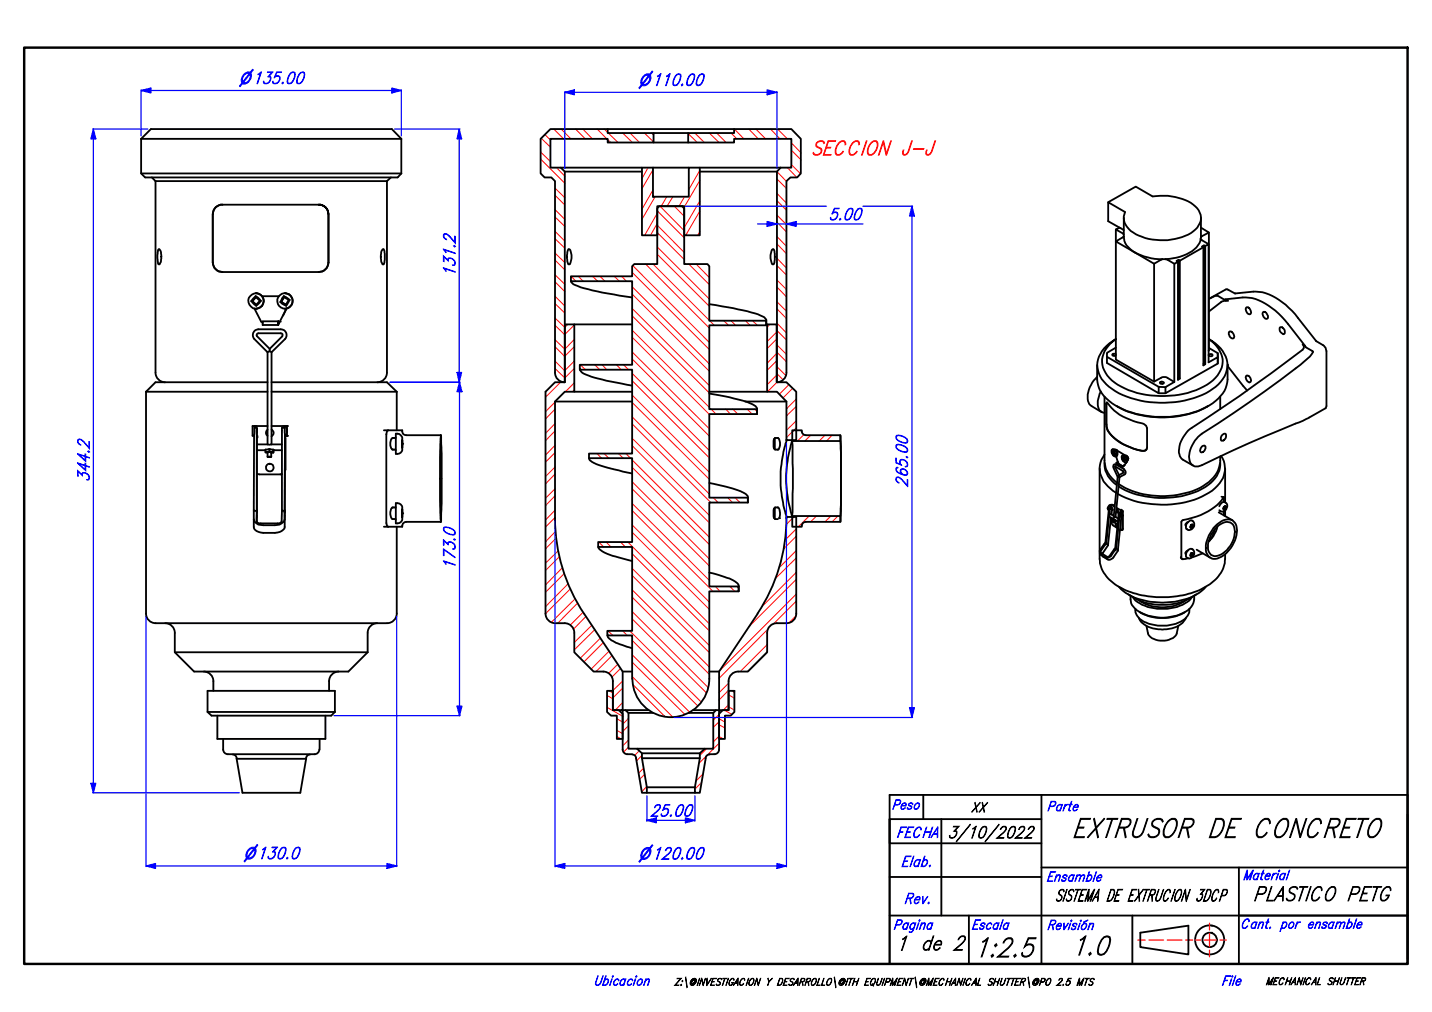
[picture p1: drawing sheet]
<svg xmlns="http://www.w3.org/2000/svg" width="297mm" height="210mm" viewBox="0 0 297 210" stroke-linecap="round" stroke-linejoin="round" font-family="sans-serif">
<!-- layer: Hatch (ISO) -->
<g fill="none" stroke="#f00" stroke-width=".21">
<path d="M112.1 33l5.1 5M112.1 31.5l2.1 2M112.3 28.7l1.9 1.8M113 27.9l1.2 1.2M114.9 26.8l2 2M115.1 39l2.1 2M115.4 34.8l1.8 1.7M116.4 26.8l2 2M119.4 26.8l2 2M120.9 26.8l2 2M123.9 26.8l2 2M125.3 26.8l.7 .7"/>
<path d="M126 28.9l.7 .7M126.2 27.6l2 2M129.2 27.6l2 2M130.7 27.6l2 2M133.7 27.6l1.9 1.8M134.4 34.8l-1.2 2.3M135.1 27.6l.5 .4M135.4 39.4l-2.2 4M135.4 35.2l-2.2 4M142.7 27.7l2 1.9M143 34.8l-.1 .3M144.1 27.6l2 2"/>
<path d="M145.2 35.3l-2.3 4M145.2 37.4l-3.3 5.6M147.1 27.6l2.1 2M148.7 27.6l1.9 2M151.6 27.6l1.2 1.2M152.3 26.8l2 2M155.3 26.8l2 2M156.8 26.8l2 2M159.8 26.8l2 2M161.2 37.1l1.9 2M161.2 35.6l1.9 2M161.3 26.8l2 2"/>
<path d="M163.3 34.8l2 2M164.1 31.2l2 1.9M164.1 34.1l2 1.9M164.1 29.6l2 2.1M115.1 58.5l2.1 2M115.1 53.9l2.1 2.1M115.1 49.5l2.1 2M115.1 45l2.1 2M115.1 40.5l2.1 2M115.1 57l2.1 2M115.1 52.5l2.1 2M115.1 48l2.1 2"/>
<path d="M115.1 43.5l2.1 2M118.5 57.3l.9 1M120 57.3l1 1M122.9 57.3l1.1 1M124.5 57.3l1 1M127.4 57.3l1.1 1M129 57.3l.9 1M131.1 56.5l16 16M131.1 59.5l16 16M131.3 55.1l15.8 15.9M133.9 54.8l13.2 13.2M135.4 54.8l12.7 12.7"/>
<path d="M135.9 40.8l-2.7 4.7M136.3 52.7l10.8 10.8M136.3 48.2l5.6 5.6M136.3 43.7l5.6 5.6M136.3 51.2l10.8 10.8M136.3 46.7l5.6 5.7M136.3 44.2l-2.6 4.6M136.3 46.3l-1.4 2.5M136.9 42.8l5 5.1M138.3 40.8l-1.1 2M139.6 40.8l-1.2 2M139.9 42.8l2 2.1"/>
<path d="M141.4 42.8l.5 .5M142 40.8l-1.2 2M142.9 54.8l4.2 4.2M144.4 54.8l2.7 2.8M145.2 41.7l-3.3 5.5M145.2 48l-.5 .8M145.2 43.8l-3 5M161.2 59.5l1.9 2.1M161.2 55.1l1.9 2M161.2 50.6l1.9 2M161.2 46.1l1.9 2M161.2 41.6l1.9 2"/>
<path d="M161.2 58.1l1.9 1.9M161.2 53.6l1.9 2M161.2 49.1l1.9 2M161.2 44.6l1.9 2M161.2 40.1l1.9 2M115.1 65.9l2.1 2 .6-.6M115.1 76.4l2.1 2 1.9-2M115.1 71.9l2.1 2M115.1 67.5l2.1 1.9M115.1 63l2.1 1.9M115.1 74.9l2.1 2M115.1 61.4l2.1 2.1"/>
<path d="M116.3 79.3l-3.1 3.1M119.1 79.4l-1.8 1.9M119.1 74.9l-1.9 2M119.1 70.4l-1.9 2-2.1-1.9M119.1 71.9l-1.9 2M119.1 67.4l-1.9 2M120.4 75.7l1 1M123.4 75.7l1 1M124.9 75.7l1 1M127.9 75.7l.9 1M129.3 75.7l1.1 1M131.1 74.5l16 16"/>
<path d="M131.1 64l16 16M131.1 79l16 16M131.1 69.9l16 16.1M131.1 65.5l16 16M131.1 61l16 16M131.1 77.4l16 16M131.1 73l16 15.9M131.1 68.5l16 16M150.1 66.5l1 1M151.6 66.5l1 1M154.6 66.5l1 1M156.1 66.5l1 1"/>
<path d="M159.7 67.3l-.6 .6M161.1 77.8l-2 2M161.1 73.3l-2 2M161.1 68.9l-2 1.9M161.1 74.8l-2 2M161.1 70.3l-2 2M161.2 79.3l-2 2M161.2 77.5l1.2 1.3M161.2 73.1l1.9 1.9M161.2 68.6l1.9 1.9M161.2 64l1.9 2.1M161.2 76l1.8 1.9"/>
<path d="M161.2 71.5l1.9 2M161.2 67l1.9 2.1M161.2 62.6l1.9 2M163.6 79.8l-1.9 2M115.1 96.9l-1.9 1.9M115.1 92.4l-1.9 2M115.1 87.9l-1.9 2M115.1 83.4l-1.9 2M115.1 98.3l-1.9 2.1M115.1 93.9l-1.9 2M115.1 89.4l-1.9 2M115.1 84.9l-1.9 2"/>
<path d="M119.1 80.9l-.4 .4M123.8 94.1l1 .9M125.3 94.1l1 .9M128.3 94.1l1 .9M129.8 94.1l1 .9M131.1 96.9l16 16M131.1 92.4l16 16M131.1 87.9l16.3 16.3M131.1 83.5l16 15.9M131.1 99.9l16 16M131.1 95.4l16 16M131.1 90.9l16 16"/>
<path d="M131.1 86.5l16 16M131.1 82l16 16M147.5 84.9l1 1M150.6 84.9l.9 1M152 84.9l1 1M155 84.9l1 1M156.5 84.9l.5 .5M164.4 80.6l-2 1.9M165.2 82.8l-2.1 2M165.2 87.3l-2.1 2M165.2 88.7l-2.1 2.1M165.2 84.3l-2.1 2"/>
<path d="M166.8 90.1l-1.4 1.4M168.1 90.3l-1.2 1.2M171.1 90.3l-1.2 1.2M172.6 90.3l-1.2 1.2M115.1 105.8l-1.9 2.1M115.1 101.4l-1.9 1.9M115.1 107.4l-1.9 1.9M115.1 102.8l-1.9 2.1M115.3 110.2l-2.1 2.2M115.4 111.5l-2.2 2.3M115.8 114.2l-2.6 2.6M116.1 115.4l-2.9 2.9"/>
<path d="M116.6 117.8l-3.4 3.5M117.1 118.9l-3.9 3.9M124.2 112.4l1 1M125.7 112.4l1 1M128.7 112.4l1 1M130.2 112.4l16.9 17M131.1 119.4l16 16M131.1 114.8l16 16M131.1 110.4l16 16M131.1 105.9l16.8 16.8M131.1 101.4l16 16M131.1 117.9l16 16"/>
<path d="M131.1 108.9l16 16M131.1 104.4l16 16M148 103.2l1 1M150.9 103.2l1.1 1M152.5 103.2l1 1M164.8 107l-1.7 1.8M165.2 111.2l-2.6 2.6M165.2 118.7l-7.2 7.2M165.2 114.2l-3.6 3.6M165.2 109.7l-2.4 2.3M165.2 115.7l-4.4 4.4M167.8 107l-2.2 2.3"/>
<path d="M169.4 107l-1.3 1.2M172.3 107l-1.2 1.2M173.8 107l-1.2 1.2M117.9 121.1l-4.7 4.7M118.4 122.1l-5.2 5.2M119.3 124.2l-4.9 4.9M119.8 125.1l-4.1 4.2M121 127l-2.7 2.6M121.5 127.9l-2.5 2.6M122.7 129.7l-3.6 3.6M123.4 130.6l-4.3 4.2M124.5 132.4l-4.1 4.1"/>
<path d="M125.2 133.3l-4 4M126.1 130.8l1 1M126.4 135l-3.8 3.8M126.9 136l-3.3 3.3M128.1 137.8l-1.9 1.9M128.7 138.7l-1.8 1.7M129.2 130.8l.9 1M130.6 130.8l14.9 14.8M131.1 137.3l10.9 10.9M131.1 132.8l13.6 13.6M131.1 128.4l15.5 15.3M131.1 123.9l16 16"/>
<path d="M131.1 135.8l12 11.9M131.1 126.8l15.8 15.9M131.1 122.3l16 16M148.4 121.6l1 1.1M151.4 121.6l1 1.1M152.8 121.6l.4 .4M159.1 133.7l-5.6 5.6M159.1 135.2l-4 4.1M159.3 130.5l-10.1 10.2M165 127.8l-1.3 1.3M165.2 123.2l-15.9 15.9M165.2 124.7l-4.7 4.7"/>
<path d="M165.2 120.2l-9.9 9.9M125.9 144.2l1.2 .7M125.9 146.7l3.3 1.9M126.4 143.3l.7 .4M126.6 148.2l.3 .2M128 152.8l.8 .5M128 149.1l1.2 .7M128 151.5l1.2 .7M129.2 145.7l-1.6 1.6M129.2 141.3l-2.1 1.9M129.2 147.2l-.1 .1M129.2 142.7l-2.1 2.1"/>
<path d="M130.4 153.5l-1.2 1.2M130.4 155l-1.1 1M130.4 149l-1.2 1.2M130.4 150.5l-1.2 1.2M131.1 140.3l8.5 8.5M131.3 142l6.7 6.7M132.6 155.7l-1 1M133.2 156.7l-1.2 1.1M133.5 159.4l-1 1M146.6 155.3l-1.4 1.4M149.2 150.3l1.2 .7M149.2 152.8l.9 .5"/>
<path d="M149.2 149.1l1.2 .7M149.2 152.7l-1.2 1.2M149.2 148.2l-1.2 1.2M149.2 154.1l-4.2 4.2M149.2 149.7l-1.2 1.1M150.2 147.3l1.6 .9M151.1 146.1l-1 1.2M151.1 141.7l-1.9 2M151.1 143.2l-1.9 2M151.1 144.1l1.2 .7M151.1 146.6l1.2 .7M151.8 143.3l.5 .3"/>
<path d="M133.7 160.6l-1 1M134.1 163.2l-1 1M145.5 162.3l-1.4 1.4M145.9 160.5l-1.5 1.5"/>
</g>
<!-- layer: Visible (ISO) -->
<g fill="none" stroke="#000" stroke-width=".38">
<path d="M29.3 28.8v7.2l.8 .8h52.4l.7-.8M29.3 28.8l2-2h50l1.9 2M29.3 28.8h53.9M29.3 36h53.9M31.5 36.8l.8 .8M32.3 37.6v39.7a2 2 0 0 0 2 2M32.3 37.6h48M80.3 37.6v39.7a2 2 0 0 1-2 2M81.1 36.8l-.8 .8M83.2 28.8v7.2M112.1 28.8l2.1-2h11.8v.8h9.6v2h-9.6v-.8h-11.8v6h2.1l.9 .8-.1 43.7a2 2 0 0 1-2-2v-39.7l-.7-.8h-1.4l-.9-.8zM116.3 34.8h16.9"/>
<path d="M117.2 35.6h16M126 26.8h26.3M133.2 34.8h2.2v6h7.5v-6h2.3v14h-3.3v-6h-5.6v6h-3.1zM135.4 34.8h7.5M135.6 27.6h7.1M135.6 29.6h7.1M145.2 35.6h16M145.2 34.8h16.7M161.9 34.8l-.7 .8v43.7M161.9 34.8h2.2v-6h-11.8v.8h-9.6v-2h9.6v-.8h11.8l2 2v7.2l-.7 .8h-1.4l-.9 .8v39.7a2 2 0 0 1-2 2M32.8 51.8l.2-.1a1.33 1.33 0 0 1 .5 1.2 2.26 2.26 0 0 1-.5 1.9l-.2-.2-.2-1zM44.1 54.5a2.06 2.06 0 0 0 2.1 1.9"/>
<path d="M44.1 44.4v10.1M46.2 42.5a1.95 1.95 0 0 0-2.1 1.9M66.1 42.5h-20a1.95 1.95 0 0 0-2 1.9M66.1 42.5a1.95 1.95 0 0 1 2 1.9 1.95 1.95 0 0 0-2-1.9zM68.1 44.4v10.1a2.06 2.06 0 0 1-2 1.9h-20a2.07 2.07 0 0 1-2-1.9M79.4 51.7h.1a4.1 4.1 0 0 1 0 3.1h-.1a3.4 3.4 0 0 1 0-3.1zM117.9 51.7h.1a2.77 2.77 0 0 1 .1 3.1h-.1a1.69 1.69 0 0 1-.4-1.6l.1-.8zM118.4 58.3l.1 .2a6.1 6.1 0 0 0 3.5 1.5l2.9 .7 6.2 1M160.1 51.8l.2-.1a3.1 3.1 0 0 1 .4 2.5l-.2 .6h-.2a2.09 2.09 0 0 1-.5-1.9zM229.9 41.9l5.7-3.2 3.5 2a11.4 11.4 0 0 1 8.9 2.1 3 3 0 0 1 0 4.8 11.4 11.4 0 0 1-8.9 2.1 7.5 7.5 0 0 1-5.5-3 2.87 2.87 0 0 1-.2-2.7l-3.5-2.1v4l2.3 1.3M231.5 47.6v27l7.9 4.6M232.2 47.2l-.7 .4 1.6 1"/>
<path d="M232.2 47.2l.9 .5M233.1 49.1l-1.6 1 7.9 4.6 1.7-.9M233.1 45.2v3.9a4.7 4.7 0 0 0 3.6 3.8l2.1 .7 2.3 .2M239.4 54.7v24.5l1.6-.9 .7-.1 1.9 1M241.1 53.8h.6M241.7 53.8l1.9 .9M244.3 54.3l-.7 .4v24.5M244.5 53.9l.2 .2v24.4l-.2-.1zM244.5 53.9l-.5 .2 .3 .2v24.5l.4-.3M249 49.6a4.5 4.5 0 0 1-2.9 3.1l-2 .7-2.4 .4M249 49.6l1.7 1M249.1 47.2l1.7 1-1.7 1"/>
<path d="M249.1 49.2l-.1 .4M249.1 45.2v4M249.6 51.3l-4.9 2.8M249.7 50.9l.3 .1v24.5l-.3-.1zM249.7 50.9l-.4 .3 .3 .1v24.5l.4-.3M250 51l.7-.4v24.6l1.9-1.1v1.3l-10.9 6.2v-1.3l1.9-1.1M250.8 48.2l-.1 24.5M52.1 62.5l1 .9M52.1 62.5h.2l.8 .7-.8-.7 .8-.9-.8 .9M52.8 64l1.4 2.7 .3 .3M53 61.4l1.1 1M53 61.4l.9 1h.2"/>
<path d="M53 61.4l-.9 1.1M53.1 60.8a1.62 1.62 0 0 1 1.6 1.6 1.62 1.62 0 0 1-1.6 1.6M53.4 69.2l4.8-.1 .4 .2v.3l-2.7 2.8-2.6-2.6-.1-.2zM53.9 62.4l-.8 .8v.2M54.1 62.4l-1 1M54.4 61.4h3.4M55.5 73.1l-2.7-2.8a1.2 1.2 0 0 1-.3-1.3 1.2 1.2 0 0 1 1.1-.7h4.6a1.2 1.2 0 0 1 1.2 .7 1.2 1.2 0 0 1-.3 1.3l-2.8 2.8M55.5 73.1v19.1M55.5 79.3h-23.2l-2 2M55.9 72.4v.5l-.4 .2M55.9 72.9l.4 .2M56.3 73.1v19.1"/>
<path d="M56.3 79.3h24l2 2M57.7 66.6h.1M57.7 66.6h-3.2v.8h3.2M57.7 66.7v.7zM58.2 62.6l1.2 .8M58.7 65.4l.7-1.4-1.7 3.1M58.9 61.4l-.7 1.2M58.9 61.4v.2l-.7 1M58.9 61.4l1.2 .8M59.1 60.8a1.62 1.62 0 0 1 1.6 1.6 1.62 1.62 0 0 1-1.6 1.6M59.9 62.2l-.6 1 .1 .2M60.1 62.2l-1.2-.6-.5 1 .9 .6-.9-.6"/>
<path d="M60.1 62.2l-.7 1.2M119.1 67.3h12M120.3 76.7l.1 .2a6.6 6.6 0 0 0 3.7 1.6l7 1.5M147.1 63.1l3.8 .6a28.5 28.5 0 0 1 7.7 2.1l.3 .5v.2M158.9 67.3h.2M158.9 66.5v1M159.1 67.3h2v12h2l2.1 2v10h-2.1v-8l-1.9-2h-2.1zM227.6 75.7a10.1 10.1 0 0 0 .4 4.8 9.9 9.9 0 0 0 5.7 4.8 22.3 22.3 0 0 0 15.6-.4 8.3 8.3 0 0 0 5.1-5l.2-1.2v-3M227.6 78.1a5.3 5.3 0 0 0-1.7 5.7l2.6 1.7M229 72.2l1.1-1 1.4-.9a5.3 5.3 0 0 0-2.7 5.9 7.6 7.6 0 0 0 4.5 4.4 19.6 19.6 0 0 0 17.1-.8 6 6 0 0 0 3.2-5.3 6.4 6.4 0 0 0-2.8-4.2 6.4 6.4 0 0 1 3.8 6 7.5 7.5 0 0 1-4.5 5.3 21.2 21.2 0 0 1-18.8-.5 6.3 6.3 0 0 1-3.7-6l.4-1.2zM229.6 74l10.7 6.2M231.5 73.4h-.7l-.1 .2 .3 .2 .5-.1"/>
<path d="M231.5 72.1l-1.9 1.1v2.1l10.7 6.3v-1.4l1.4 .1M240.7 79.2l.7 .1a.39 .39 0 0 1-.4 .4 .39 .39 0 0 1-.4-.3zM244.5 78.4l-.2 .1M249.7 75.4l-.1 .1M250.7 73.6l.6-.2 .2 .2-.2 .3-.6-.1M250.8 72.2l1.8 1.1v.8M251 61.9l3.4-1.9 1.8 .9 3.8-.4a9.9 9.9 0 0 1 7.3 3.4l1.4 1.3 4.3 5.5 1.6 1 .4 .4 .1 .7v11.4l-.1 .4-4.7 2.7a327.5 327.5 0 0 0-21.8 9.4 1.74 1.74 0 0 1-1.9-2 6.8 6.8 0 0 1 2.7-4.7 197.5 197.5 0 0 0 22-15.7l.4-.4 .7-1-1.6-.9-3.7-4.8a15.2 15.2 0 0 0-7.4-5.4l-1.9-.1-3.9 .4-1.5-.9-1.6 .8M252.6 73.3v2.1M254.6 75.9l4.1 5.1M254.6 75.6l.2 .1M254.8 62.4l-1.3 .1-2.7 2.1M255.1 68.7a.92 .92 0 0 1 .7 1.5 .94 .94 0 0 1-.8-1.4z"/>
<path d="M258.5 63.8a.86 .86 0 0 1 .9 .4 .86 .86 0 0 1-.1 1 1.01 1.01 0 0 1-.8-1.4zM258.5 77.9a.79 .79 0 0 1 .9 .5 .79 .79 0 0 1-.3 .9 1.09 1.09 0 0 1-.6-1.4zM262 64.7a.92 .92 0 0 1 .9 1.4 .92 .92 0 0 1-.9-1.4zM265.5 67.9a.87 .87 0 0 1 .9 .4 .87 .87 0 0 1-.1 1 1.06 1.06 0 0 1-.8-1.4zM270.2 71.4a.75 .75 0 0 1 0 1.2 359.6 359.6 0 0 1-23.8 16.7 5.5 5.5 0 0 0-1.7 5.3l.7 .7 2.1 1.3M30.3 81.3h25.2M30.3 81.3v46M52.7 90.1l-.1 19.2a1.79 1.79 0 0 0 2 1.2h2.4a1.96 1.96 0 0 0 2.1-1.2v-3.3h-.6M52.8 88.4v1.7M52.8 88.7h.5M53.3 89.1v.6zM53.3 92.2v-3.4v17.5"/>
<path d="M53.3 93.4v14.8M53.3 92.2v1.2M53.3 98.3l.5 .1 4.7-.1-.3 .1M53.3 90.4h.1v.4h-.1M53.3 93.4h1.8M53.3 92.2h2.2M55.1 93.8v.1h.4M55.5 92.2h3M55.5 94.7l.8 .1zM55.5 88.4h-3.1v2h.3M55.5 89.1a.78 .78 0 0 0 0 1.3M55.5 94.8v-1h.3h.5v1"/>
<path d="M55.7 93.2h.4M55.9 93.2v.5M56.3 89.1a.82 .82 0 0 1 0 1.4M56.3 88.4h3.2M56.3 81.3h26M56.7 93.9v-.6h-1.6v.5h1.6v.1l-.4 .1M56.7 93.4h1.8M59.1 88.7h-.6v17.3M59.1 90.1v16.8M59.1 90.8h.1M59.1 88.4v2h.4M59.2 90.8v6.6v-6.6"/>
<path d="M59.2 97.4l-.1 .4 .1-.4M59.5 88.4v2M59.5 89.1v.5zM79.6 89.3h3.8l.1 .5a.7 .7 0 0 0 .8 .5h7.1M80.5 89.3l-.2 .2-.2 .6v18.4l.2 .5 .2 .3M81.4 93.3l.7 .1M81.6 90.8h-.1a1.69 1.69 0 0 0 0 2.5h.1M82.1 90a1.25 1.25 0 0 1 1.3 1.7 3.1 3.1 0 0 1-.3 2.2l-.3 .2h-.7zM82.1 90.8h-.7M82.3 81.3v8M83.4 91.3v1.6zM91.4 90.3l.2 2.6v12.7l-.2 2.6-.1-3.5z"/>
<path d="M91.4 91.5l.2 2.6-.2 12.9-.1-3.5zM115.1 83.3h16M119.1 81.3h12M122.2 95a3.3 3.3 0 0 0 2.5 1.6l6.4 1.6M147.1 81.6l3.3 .6a23.3 23.3 0 0 1 6 1.8l.3 .2 .3 .7M147.1 81.3h12M154.6 83.3h8.5M157 84.8v1.1M160.8 90.8v2.5M160.8 90.8l-.3 .6v1.6l.3 .3h.6M160.8 90.8h.6M161.2 90.8a1.43 1.43 0 0 1 .5 2l-.2 .4-.3 .1"/>
<path d="M163.1 91.3a26.9 26.9 0 0 0 0 15.9M164.3 91.5h10M164.3 91.3v-2h2a.86 .86 0 0 0 .8 1h7.2v1.2M164.3 91.5l.2 5.6-.2 9.9M164.3 91.3a25.6 25.6 0 0 0 0 15.9M164.3 91.3v.2M174.3 90.3l.1 2.2v13.5l-.1 2.2M174.3 91.5l.1 2.3v10.9l-.1 2.3M228.1 97.2v17.1M228.3 81.2a4.2 4.2 0 0 0-.3 3.9l1.1 .5M229.1 94.3a5 5 0 0 0 1.2 7l1.2 .9M229.1 96a5.5 5.5 0 0 0 2.5 4.6"/>
<path d="M229.1 82.3v13.6a6.3 6.3 0 0 0 2.6 4.3M229.5 88l.1 .1a3.3 3.3 0 0 0 1.5 2.7 12.3 12.3 0 0 0 6.2 2.7l.3-.1 .3-.3M229.5 83.9v4.1M229.6 83.5l-.1 .4v-.3l.2-.1a10.6 10.6 0 0 0 6.3 4.1l.9 .2a1.46 1.46 0 0 1 1 1v4.1a.8 .8 0 0 1-1 .6 11 11 0 0 1-7.1-4.1l-.3-1.4M230.7 93.3a.98 .98 0 0 1 .8 1.4 .98 .98 0 0 1-.8-1.4zM230.7 93.3a.85 .85 0 0 1 .9 .3 .85 .85 0 0 1 0 1l-.1 .1M230.7 93.8l.3-.2 .4 .6-.4 .3M230.7 93.8l.3 .7M230.7 93.8l.4 .5M231 93.6l-.2 .2 .3-.1M231 93.7l.1 .1M231.2 93.3l.5 .3 .1 .7"/>
<path d="M231.3 94.1l-.3 .4M231.5 94.7l.5 1.2-.2 .1M231.6 84.2a18.3 18.3 0 0 0 11 2.3 17.5 17.5 0 0 0 8-2.3M231.6 96l1.1 .6M231.7 93.4l-.4-.1h.2l2.2 1.4 .2 .4v.3M231.8 98.9l-.8 8.3 .1 .1 .3-.1M231.8 98.9l-.8-1.8a.46 .46 0 0 1-.1-.6 .46 .46 0 0 1 .6-.1l1.7 .9a.7 .7 0 0 1 .1 1.1l-1.1 .6M231.9 98.9l.3 .1M232.2 98.6l-.9-1.9 1.7 1 .1 .3-1.1 .7-.2 .2M232.2 99l-.8 8.2M232.7 96.6l-1.1-.6v.2l1.1 .7M232.7 94.6a.83 .83 0 0 1 .9 .2 .83 .83 0 0 1 .1 .9l-.1 .2a.98 .98 0 0 1-.9-1.3z"/>
<path d="M232.8 94.5h.1a.92 .92 0 0 1 .8 1.4M232.8 95.2l.2-.4 .5 .5-.3 .4M232.8 95.2l.4 .5M233.1 94.9l-.3 .3M233.1 95l.1 .1M233.2 96.6l-.3 .3-.2-.3M233.2 95l-.3 .2 .3 .4M233.2 96.5l-.3 .2-.2-.1M233.2 96.5h.1M233.3 94.5l.5 .3 .1 .7a.63 .63 0 0 0-.3-1M233.4 95.3l-.2 .4M233.7 95.9l-.5 .6"/>
<path d="M233.7 95.9l-.1 .2M233.9 94.7l.1 .5M240.3 81.6h1.4M249.3 92.6l.6-.2a.87 .87 0 0 1 0 1 .87 .87 0 0 1-.9 .4l-.1-.4zM253.1 96a5.6 5.6 0 0 1-3.2 5.1 18.4 18.4 0 0 1-17.9-.2M253.1 94.7a6.2 6.2 0 0 1-3.5 6.1 17.8 17.8 0 0 1-17.5-.4M253.1 82.3v2.6M253.3 94.6a5 5 0 0 1-1.3 6.7 18.1 18.1 0 0 1-14.1 3.1l-2.8-.5-3.2-1.4M253.6 90.1l.5-.1a.86 .86 0 0 1 .1 .9 .86 .86 0 0 1-.9 .4l-.1-.5zM254.1 97.2v7M52.6 107.7a1.79 1.79 0 0 0 2 1.2h2.4a1.96 1.96 0 0 0 2.1-1.2M52.6 106h.7l-.1 2.1a.75 .75 0 0 0 .8 .5h3.6a.75 .75 0 0 0 .8-.5l.1-2.1"/>
<path d="M59.1 105.8v.5M81.4 107.7h.6l.1 .1M81.6 105.3h-.1a1.69 1.69 0 0 0 0 2.4h.1M82.1 104.4a1.1 1.1 0 0 1 1.3 1.4v.3a3.3 3.3 0 0 1-.3 2.2l-.3 .2-.7 .1zM82.1 105.2l-.7 .1M82.3 109.3v18M83.4 105.6v1.7zM91.4 108.2h-7.1l-.7 .4-.2 .7h-3.8M115.1 107.5v-24.2l2.1-2h1.9v-14h-1.9v12h-2.1l-1.9 2v46M115.1 107.4a35.7 35.7 0 0 0 6 19.9M124.1 113.4a4.4 4.4 0 0 0 3 1.9l4 1.1M147.1 100.2l3.5 .7a9 9 0 0 1 4.5 1.9v1.4"/>
<path d="M147.1 118.8l2.1 .5a8.6 8.6 0 0 1 3.8 1.8l.2 .5M160.8 105.3v2.4M160.8 105.3l-.3 .5v1.4l.3 .5h.6M160.8 105.3h.6M161.2 105.3l.3 .1 .2 .6 .1 .8-.2 .7M163.1 107.4a35.7 35.7 0 0 1-6 19.9M163.1 107.5v-.3h2.1v20.1M164.3 107v2.3h2a.86 .86 0 0 1 .8-1.1h7.2v-1.2M164.3 107h10M228.1 114.7a6.7 6.7 0 0 0 3.2 6.5 19.3 19.3 0 0 0 15.2 2 10 10 0 0 0 7.3-5.6l.3-.8v-1.8M229.3 112.9l-.2-.2-.9 1.4v.7a2.01 2.01 0 0 0 1.3 .9h.4l.5-.3 .9-1.4M229.3 112.9l-1 1.4v.4l1.3 .8 .5-.1 1-1.5 .2 .1"/>
<path d="M230 105.8l-.8 7M230.3 105.4l.2-.1v.2l-.2 .1zM230.4 105.1l.2 .1M230.4 107.4l-.5 5.7-1.2 1.8M230.5 106.7l.1-1.4-.2-.1-.2 .3-.7 7.3-.2 .1M230.6 107.4v1.2a1.74 1.74 0 0 0 1.1 .9M230.6 106v.7M230.6 105.6l.2 .2-.1-.2M230.7 107.6l.1 .4h.8M230.8 107.5v.3l.5 .1M230.8 107.8v.2M230.9 107.7l.9 .5"/>
<path d="M230.9 108v.3l.2 .1 .2-.3M230.9 107.7l.2 .1M231 107l-.6-.3h-.1l-.2 .3v.2l.8 .5M231.1 104.9a.78 .78 0 0 0-.9-.1 .78 .78 0 0 0-.3 .9l.1 .1M231.2 105.1l-.4-.3a.72 .72 0 0 0-.8 1M231.3 107.9v.2M231.4 107.2l.5 .3M231.6 105.3l1.1 .7a.78 .78 0 0 0-.5 1.1M231.6 105.6l.4 .5-.2 .2-.3-.2M231.8 108.7l-.1-.1h-.3l.1 .5 .3 .2M232.2 107.1l-.7 6.7-.1 .3-.1-.1M232.2 107.1l.1 .1"/>
<path d="M232.4 106.3l-.4 .2-.8 7.5M232.5 106.7h.1M232.5 105.7l.4 .3a1 1 0 0 0-.6 1.2l.3-.1M232.5 106.7l.2-.1-.1 .2h-.1zM232.6 107.1l-.7 7.1-1.1 1.6-.2 .1a.71 .71 0 0 1-.9 .1l-1.4-1M232.8 107v2.9l-.3 .1-.2-.2M232.8 107l-.2 .1M232.9 106l-.1 1M232.9 106.9l-.1 .1M232.9 107v2.8l-.2 .2M244.9 115.5l.1 .4M246.2 108.6l.2-.2a.75 .75 0 0 1 1-.4 .75 .75 0 0 1 .3 1.1 .97 .97 0 0 1-.7 .7 .97 .97 0 0 1-1-.3z"/>
<path d="M246.4 114.2a.77 .77 0 0 1 1.1-.1 .77 .77 0 0 1 0 1.1 .8 .8 0 0 1-1.1 .5 .8 .8 0 0 1-.2-1.2zM246.4 108.3a.53 .53 0 0 0-.4 .8M246.4 114.1a.59 .59 0 0 0-.4 .9M247 108.9l.3-.2 .2 .3-.2 .4-.3 .2-.1-.3zM247 114.8l.3-.1 .2 .1-.2 .5-.3 .2-.1-.3zM247.1 109.3h-.2M247.1 115.1l-.2 .1M247.1 109.3l.2 .1M247.1 115.1l.2 .2M247.2 108.8l-.1 .5M247.2 114.7l-.1 .4M247.3 108.8l.2 .2"/>
<path d="M247.3 114.7l.2 .1M248.2 114l2.8 1.7M249.5 114.8l-2.2 .8M252 109.8l-.5 1.3-.7 1.1M252.1 109.1a3.2 3.2 0 0 1 3.6-1.2 3.5 3.5 0 0 1 .5 4.2 5.4 5.4 0 0 1-4.5 3.8 2.21 2.21 0 0 1-1.6-2.8 7.2 7.2 0 0 1 2-4zM252.5 109.2l-.8 2-1 1.2M252.5 109.2a2.27 2.27 0 0 1 3.2-.5 4.7 4.7 0 0 1-1.6 5.7 2.47 2.47 0 0 1-2.9 .7 3.1 3.1 0 0 1-.2-3.7l.8-1.4zM252.8 106.3l2.9 1.6M253.4 103l.5 .1M253.9 104.1v-1a11.4 11.4 0 0 1-7.5 4.6l-1 .2-.4 .3v7.5l.2 .3 1.2-.2M253.9 105.1l.3-.2 .2 .2-.2 .5-.3 .2-.2-.3zM253.9 106v.9"/>
<path d="M253.9 105.4h-.2M253.9 105.4l.3 .2M254.1 104.2h-.5l-.7 .8M254.1 104.2a1.07 1.07 0 0 1 .3 1.3 1.07 1.07 0 0 1-1.3 .5l-.2-.2M254.1 105.9v1.1M254.4 105.1l-.3-.1-.2 .4M30.3 127.3a2 2 0 0 0 2 2M34.3 129.3a2 2 0 0 1 2 2M36.3 131.3v4l4 4h32l4-4M36.3 135.3h40M42.3 139.3a2 2 0 0 1 2 2M70.3 139.3a2 2 0 0 0-2 2"/>
<path d="M76.3 131.3v4M78.3 129.3a2 2 0 0 0-2 2M82.3 127.3a2 2 0 0 1-2 2h-48M113.2 127.3a2 2 0 0 0 2 2M115.1 129.3a3.6 3.6 0 0 1 3.4 .5l.6 .9v.6M119.1 131.3v4l4 4h2.1M121.2 127.3l8 12v8h-2.1v-6M125.1 139.3a2 2 0 0 1 2 2M126 131.8a3.8 3.8 0 0 0 2.6 1.8l2.5 .9M129.2 139.3h1.9M147.1 139.3h2.1M153.1 139.3a2 2 0 0 0-2 2"/>
<path d="M153.2 121.6v1.1M157.2 127.3l-8 12v8h1.9v-6M159.1 131.3v4l-4 4h-1.9M161.1 129.3a2 2 0 0 0-2 2M165.2 127.3a2 2 0 0 1-2 2h-2M232.1 121.7a11 11 0 0 0 8.1 3.2 13.9 13.9 0 0 0 9.1-2.4l.8-.8M234.1 123.3a12.6 12.6 0 0 0 14.1 0M234.5 123.5a3.7 3.7 0 0 0 2.9 3.9 9.7 9.7 0 0 0 9.4-1.1l.5-.8a3.3 3.3 0 0 0 .4-2M234.9 123.8a6.7 6.7 0 0 0 5.2 2.5 8.4 8.4 0 0 0 6.9-2.1l.3-.4M235.5 126.3a2.83 2.83 0 0 0 2.2 2.8 8.4 8.4 0 0 0 8.1-.7l.8-1.1 .1-1M236.2 128.2a4.8 4.8 0 0 0 4.5 2.3 5.4 5.4 0 0 0 5.2-2.1l.1-.2M236.3 124.5a8.7 8.7 0 0 0 9.6 0"/>
<path d="M236.4 127a9.6 9.6 0 0 0 9.3 0M237.8 129.8l.3 1.6a3.4 3.4 0 0 0 4 1.4l1.2-.4 .5-.5 .2-.3 .4-1.8M43.1 147.7v-4.4h26.4v4.4M43.1 147.7l.8 .7h24.8l.8-.7M43.1 147.7h26.4M44.3 141.3v2M45.1 148.4v4.9h22.4v-4.9M46.3 153.3v2.2a.98 .98 0 0 0 1 .9h18M48.3 156.5a.8 .8 0 0 1 .8 .9l1.2 7h12l1.2-7M49.1 157.4h14.4M64.3 156.5a.8 .8 0 0 0-.8 .9M66.2 155.5a.98 .98 0 0 1-1 .9"/>
<path d="M66.3 153.3v2.2M68.3 141.3v2M125.9 143.3h1.2v4h1.2l.9 .8v5.2h-1.2v-4.9h-1.3l-.8-.7zM129.7 147.3h4.7M130.4 147.9h5M131.1 156.4h-1a.99 .99 0 0 1-.9-.9v-8.2h.5l.7 .6v7.4h1.7l1.1 .9v1.1l1 6v1.1h-1l-1.2-7a.81 .81 0 0 0-.8-.9M131.2 140.8a8 8 0 0 0 7.9 8 8 8 0 0 0 8-8v-18.1h6.1v-1.1h-6.1v-17.4h8v-1h-8v-17.3h9.9v-1h-9.9v-17.4h11.8v-1h-11.8v-11.3l-.4-.4h-4.8v-11.6l-.4-.4h-4.8l-.4 .4v11.6h-4.7l-.5 .4v2.1h-12.7v1h12.7v17.4h-10.8v1h10.8v17.4h-8.9v.9h8.9v17.4h-7v1h7v17.4h-5.1v1h5.1v9M132.1 155.3h14.1M133.2 156.2h12M133.2 157.3h12M142.9 147.9h5.1M143.8 147.3h4.7"/>
<path d="M147.1 156.4h1.1a.99 .99 0 0 0 1-.9v-8.2h-.7l-.5 .6v7.4h-1.8l-1 .9v1.1l-1.1 6v1.1h1.1l1.2-7a.81 .81 0 0 1 .8-.9M151.1 143.3h1.2v4.4l-.7 .7h-1.2v4.9h-1.2v-5.2l.7-.8h1.2zM134.2 164.4h9.9M134.2 163.3h9.9"/>
<circle cx="53.1" cy="62.4" r="1.6"/>
<circle cx="59.1" cy="62.4" r="1.58"/>
<circle cx="55.9" cy="97" r=".81"/>
</g>
<g fill="#000">
<circle cx="53.1" cy="64" r=".19"/>
<circle cx="53.1" cy="60.8" r=".19"/>
<circle cx="57.7" cy="67.1" r=".19"/>
<circle cx="58" cy="66.7" r=".19"/>
<circle cx="59.1" cy="64" r=".19"/>
<circle cx="59.1" cy="60.8" r=".19"/>
<circle cx="158.9" cy="67.5" r=".19"/>
<circle cx="52.8" cy="88.4" r=".19"/>
<circle cx="56.7" cy="93.4" r=".19"/>
<circle cx="59.5" cy="88.4" r=".19"/>
<circle cx="59.5" cy="90.4" r=".19"/>
<circle cx="83.4" cy="92" r=".19"/>
<circle cx="83.4" cy="106.5" r=".19"/>
<circle cx="161.6" cy="107.5" r=".19"/>
<circle cx="232.4" cy="106.3" r=".19"/>
</g>
<!-- layer: Border (ISO) -->
<path d="M5 9.9h287v190h-287z" fill="none" stroke="#000" stroke-width=".51"/>
<!-- layer: Title (ISO) -->
<g fill="none" stroke="#000" stroke-width=".38">
<path d="M184.5 169.9v5h31.5M184.5 164.9h107.5v35h-107.5zM184.5 169.9h31.5M184.5 169.9v30M191.5 164.9v5M195.3 169.9v20M216 164.9v35M216 179.9h76M257 179.9v20M184.5 181.9h31.5M184.5 189.9h107.5M201 189.9v10"/>
<path d="M234.9 189.9v10M236.5 193.5l10-1.5v6l-10-1.6zM251.3 192h.2M251.3 193.5h.2"/>
<circle cx="250.9" cy="194.9" r="3"/>
<circle cx="250.9" cy="194.9" r="1.49"/>
</g>
<path d="M236 195h1.6M238.3 195h3.1M242.1 195h3.1M245.9 195h1.5M247.8 195h1.3M249.8 195h2.6M250.9 191.5v1.4M250.9 193.6v2.8M250.9 197.1v1.4M253 195h1.4" fill="none" stroke="#f00" stroke-width=".25"/>
<!-- layer: Dimension (ISO) -->
<path d="M19.4 26.8v2" fill="none" stroke="#00f" stroke-width=".25"/>
<path d="M19.4 26.8l.5 2h-1z" fill="#00f"/>
<path d="M19.4 26.8l.5 2h-1zM19.4 162.5v1.9" fill="none" stroke="#00f" stroke-width=".25"/>
<path d="M18.9 162.5h1l-.5 1.9z" fill="#00f"/>
<path d="M19.2 26.8h11.5M19.4 28.8v133.7M95.2 26.8v2M18.9 162.5h1l-.5 1.9zM19.2 164.4h30.5" fill="none" stroke="#00f" stroke-width=".25"/>
<path d="M95.2 26.8l.6 2h-1z" fill="#00f"/>
<path d="M95.2 26.8l.6 2h-1zM95.2 77.3v2" fill="none" stroke="#00f" stroke-width=".25"/>
<path d="M94.8 77.3h1l-.6 2z" fill="#00f"/>
<path d="M81.9 26.8h13.5M95.2 28.8v48.5M80.9 79.3h14.5M94.8 77.3h1l-.6 2zM95.3 146.5v1.9" fill="none" stroke="#00f" stroke-width=".25"/>
<path d="M94.8 146.5h1l-.5 1.9z" fill="#00f"/>
<path d="M95.3 79.3v2M94.8 146.5h1l-.5 1.9z" fill="none" stroke="#00f" stroke-width=".25"/>
<path d="M95.3 79.3l.5 2h-1z" fill="#00f"/>
<path d="M80.9 79.3h14.5M95.3 79.3l.5 2h-1zM95.3 81.3v65.2M69.3 148.4h26.1M115.1 179.6h2.1" fill="none" stroke="#00f" stroke-width=".25"/>
<path d="M115.1 179.6l2.1-.5v1z" fill="#00f"/>
<path d="M115.1 179.6l2.1-.5v1zM161.2 179.6h1.9" fill="none" stroke="#00f" stroke-width=".25"/>
<path d="M161.2 179.1l1.9 .5-1.9 .5z" fill="#00f"/>
<path d="M117.2 19.1h1.9M163.1 91.9v87.9M115.1 108v71.8M117.2 179.6h44M161.2 179.1l1.9 .5-1.9 .5z" fill="none" stroke="#00f" stroke-width=".25"/>
<path d="M117.2 19.1l1.9-.5v1.1z" fill="#00f"/>
<path d="M117.2 19.1l1.9-.5v1.1zM159.1 19.1h2.1" fill="none" stroke="#00f" stroke-width=".25"/>
<path d="M159.1 18.6l2.1 .5-2.1 .6z" fill="#00f"/>
<path d="M117.2 19v16M119.1 19.1h40M159.1 18.6l2.1 .5-2.1 .6zM161.2 19v16M159.1 46.5h2.1" fill="none" stroke="#00f" stroke-width=".25"/>
<path d="M159.1 45.9l2.1 .6-2.1 .5z" fill="#00f"/>
<path d="M159.1 45.9l2.1 .6-2.1 .5zM163.1 46.5h2.1" fill="none" stroke="#00f" stroke-width=".25"/>
<path d="M163.1 46.5l2.1-.6v1.1z" fill="#00f"/>
<path d="M157.2 46.5h1.9M161.2 46.5h1.9M163.1 46.5l2.1-.6v1.1zM165.2 46.5h13.8M134.2 170.2h1.9" fill="none" stroke="#00f" stroke-width=".25"/>
<path d="M134.2 170.2l1.9-.6v1.1z" fill="#00f"/>
<path d="M134.2 170.2l1.9-.6v1.1zM142.2 170.2h1.9" fill="none" stroke="#00f" stroke-width=".25"/>
<path d="M142.2 169.6l1.9 .6-1.9 .5z" fill="#00f"/>
<path d="M189.2 42.8v2M134.2 165.1v5.2M136.1 170.2h6.1M142.2 169.6l1.9 .6-1.9 .5zM144.1 165.1v5.2" fill="none" stroke="#00f" stroke-width=".25"/>
<path d="M189.2 42.8l.5 2h-1z" fill="#00f"/>
<path d="M189.2 42.8l.5 2h-1zM189.2 146.8v2" fill="none" stroke="#00f" stroke-width=".25"/>
<path d="M188.7 146.8h1l-.5 2z" fill="#00f"/>
<path d="M142.2 42.8h29.2M179 42.8h10.3M189.2 44.8v102M139.8 148.8h49.5M188.7 146.8h1l-.5 2zM30.3 179.6h2" fill="none" stroke="#00f" stroke-width=".25"/>
<path d="M30.3 179.6l2-.5v1z" fill="#00f"/>
<path d="M30.3 179.6l2-.5v1zM80.3 179.6h2" fill="none" stroke="#00f" stroke-width=".25"/>
<path d="M80.3 179.1l2 .5-2 .5z" fill="#00f"/>
<path d="M29.3 18.8h2M30.3 127.9v51.8M82.3 127.9v51.8M32.3 179.6h48M80.3 179.1l2 .5-2 .5z" fill="none" stroke="#00f" stroke-width=".25"/>
<path d="M29.3 18.8l2-.5v1z" fill="#00f"/>
<path d="M29.3 18.8l2-.5v1zM81.3 18.8h1.9" fill="none" stroke="#00f" stroke-width=".25"/>
<path d="M81.3 18.3l1.9 .5-1.9 .5z" fill="#00f"/>
<path d="M29.3 18.6v9.6M31.3 18.8h50M81.3 18.3l1.9 .5-1.9 .5zM83.2 18.6v9.6" fill="none" stroke="#00f" stroke-width=".25"/>
<g font-size="5.6">
<text x="222.2" y="173.7">EXTRUSOR DE CONCRETO</text>
<text x="201.9" y="198.5">1:2.5</text>
<text x="222.2" y="198.1">1.0</text>
</g>
<text font-size="4.2" fill="#f00" x="168.1" y="32.2">SECCION J-J</text>
<g font-size="4.2">
<text x="259.8" y="186.9">PLASTICO PETG</text>
<text x="185.8" y="197.1">1 de 2</text>
</g>
<g font-size="3.5" fill="#00f">
<text x="171.8" y="45.6">5.00</text>
<text x="94.4" y="57.4" transform="rotate(-90 94.4 57.4)">131.2</text>
<text x="18.5" y="100" transform="rotate(-90 18.5 100)">344.2</text>
<text x="188.3" y="101.1" transform="rotate(-90 188.3 101.1)">265.00</text>
<text x="94.4" y="118.2" transform="rotate(-90 94.4 118.2)">173.0</text>
<text x="134.8" y="169.3">25.00</text>
</g>
<g font-size="3.5">
<text x="196.5" y="173.8">3/10/2022</text>
<text x="218.8" y="186.9">SISTEMA DE EXTRUCION 3DCP</text>
</g>
<g font-size="3.4" fill="#00f">
<text x="49.6" y="17.4">⌀135.00</text>
<text x="132.5" y="17.8">⌀110.00</text>
<text x="50.5" y="178.2">⌀130.0</text>
<text x="132.5" y="178.2">⌀120.00</text>
</g>
<g font-size="3.1" fill="#00f">
<text x="185.9" y="173.7">FECHA</text>
<text x="186.8" y="179.7">Elab.</text>
<text x="187.5" y="187.4">Rev.</text>
</g>
<g font-size="2.8" fill="#00f">
<text x="184.9" y="167.9">Peso</text>
<text x="217.1" y="168.2">Parte</text>
<text x="217" y="182.8">Ensamble</text>
<text x="257.7" y="182.5">Material</text>
<text x="185.2" y="192.8">Pagina</text>
<text x="201.4" y="192.8">Escala</text>
<text x="217.1" y="192.8">Revisión</text>
<text x="257.2" y="192.6">Cant. por ensamble</text>
<text x="123.1" y="204.4">Ubicacion</text>
<text x="253.3" y="204.4">File</text>
</g>
<text font-size="2.8" x="201.4" y="168.4">XX</text>
<g font-size="2.1">
<text x="139.8" y="204.4">Z:\@INVESTIGACION Y DESARROLLO\@ITH EQUIPMENT\@MECHANICAL SHUTTER\@PO 2.5 MTS</text>
<text x="262.5" y="204.3">MECHANICAL SHUTTER</text>
</g>
</svg>
